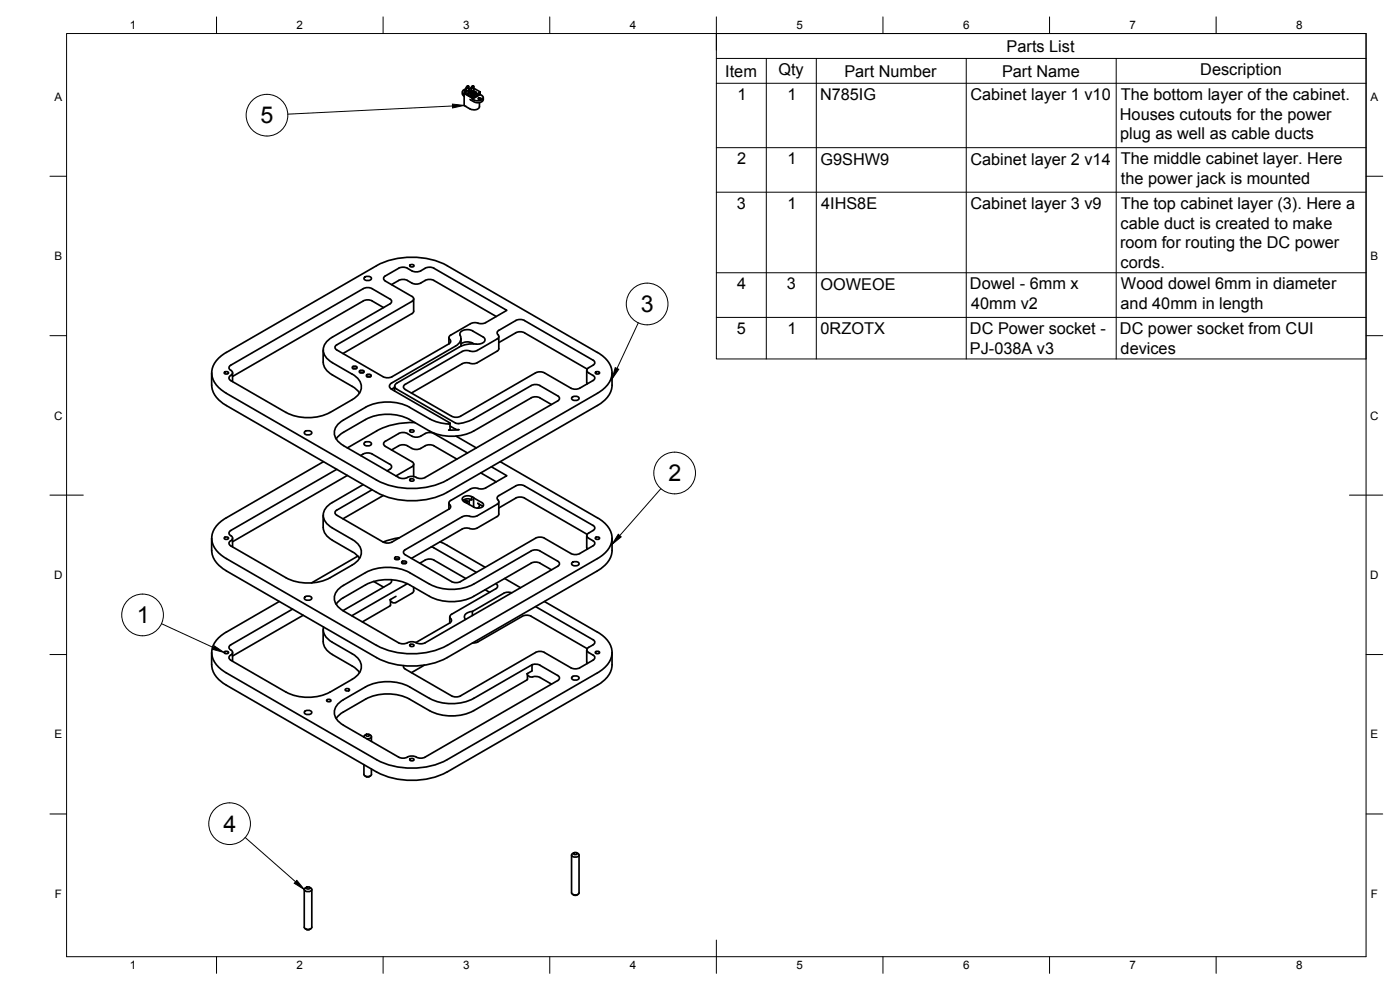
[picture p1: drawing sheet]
<svg xmlns="http://www.w3.org/2000/svg" width="420mm" height="297mm" viewBox="0 0 420 297" stroke-linecap="round" stroke-linejoin="round" font-family="sans-serif">
<!-- layer: Visible -->
<g fill="none" stroke="#000" stroke-width=".51">
<path d="M138.8 27.6v.8l.5 .5M139.3 31.6v.1M139.3 28.9v2.7M139.3 28.8v.1M139.4 27.5v.8M139.4 28l2.4 1.4 2.3-1.3M139.9 27.2l-.5 .3 1.1 .7M139.9 27l-.5 .1 .1 .3M139.9 26.7a.88 .88 0 0 0-1.1 .6 .88 .88 0 0 0 .7 1.1l-.1-.1M140.2 26.2h.3l-.2 .2zM140.4 26.1l-.2 .3M140.5 27.5l.4-.2 .4 .7"/>
<path d="M140.5 28.2l.8 .6M140.5 27.5v.7M140.6 25.8l-.5 .1-.2 .6M140.6 27.2h.4l.3 .3 .1 1.1M140.7 26.1l-.4-.3-.4 .7M140.7 26.1v.9l-.8 .4v-.9M140.7 26.6h.2M140.8 27.6l.2 .3zM140.9 27.5l.1 .3M141.3 27.9l.2 .8-.1-.1M141.4 27.7l.8-.3 .7 .3-1.4 1M141.4 26.4l-.7 .4"/>
<path d="M141.5 27.9l.6 .2zM141.6 28.7v.1M141.7 27.8l.3 .3M141.7 27.9l-.1 .1M141.7 26.2h.3l-.1 .2zM141.8 26.2h.1M141.8 26.2l.1 .1M141.9 26.1l-.2 .3M141.9 27.6a.31 .31 0 0 1 .6-.1 .31 .31 0 0 1-.2 .5l-.4-.1zM142 27.7h.5zM142 25.8h.1M142 25.8l-.6 .5v1.1l.8-.4-.2-1.2-.5 .4v1.2"/>
<path d="M142.2 26.5l1.9 1.1M142.9 27.8l-.2 .3M143.5 29.6l.6-.2 .3 .3-.6 .2zM143.9 30.8v1.2a1.94 1.94 0 0 1-2.8 .7l-1.8-1M144 27.6l-2.1 1.3-.4-.1 1.2-.7M144.1 27.6v.8l.4 .2M144.1 28.4l-2.4 1.3 .5 .3M144.6 28.6a.72 .72 0 0 1 .4 .7 .72 .72 0 0 1-.4 .7l-1 .2-1.4-.2M145 29.3v.5a1.92 1.92 0 0 1-2.8 .8l-1.1-.8M123 79.6l.6-.2 .6 .2a.68 .68 0 0 1-.6 .5 .68 .68 0 0 1-.6-.5zM109 90.3l-39.2 22.7M109 86.6l-39.8 23"/>
<path d="M109 86.6l1.4-.3 1.3 .3M109 90.3l1.4-.3 1.3 .3M109.3 83.3l1.1-.4a.82 .82 0 0 1 1 .9l-1 .4a.82 .82 0 0 1-1.1-.9zM111.7 86.6l5.3 3.1a.82 .82 0 0 1 .5 .7 .82 .82 0 0 1-.5 .8l-17.3 10M111.7 90.3l3.4 2M119.6 80.5l1.4-.3a4.1 4.1 0 0 1 2.6 1.1M119.6 84.1l1.4-.3a4.1 4.1 0 0 1 2.6 1.1M119.6 80.5l-3.9 2.3a.82 .82 0 0 0-.6 .7 .82 .82 0 0 0 .6 .8l7.9 4.6M119.6 84.2l-2.1 1.2M123.6 90.5l-22.5 13a.82 .82 0 0 0-.6 .7 .82 .82 0 0 0 .6 .8l13.9 8M123.6 94.1l-20.7 12M123.6 88.9a.82 .82 0 0 1 .6 .8 .82 .82 0 0 1-.6 .8"/>
<path d="M124.1 89.7l.1 3.6-.6 .8M127.6 84.2a3.7 3.7 0 0 1-3.6 .9l-.4-.2M127.6 80.5a3.7 3.7 0 0 1-3.6 .9l-.4-.1M127.6 80.5l1.3-.3 1.3 .3 21.9 12.6-6.7 3.9-1 .1-1.9-.3-1.3 .3M127.6 84.1l1.3-.3 1.3 .3 18.7 10.9M141.2 97.1l-5.9 3.4a.8 .8 0 0 0-.3 1.4M141.8 99.3l3.1 1.7a1.04 1.04 0 0 1 .6 1.2 1.04 1.04 0 0 1-1 .9l-.5 .1a11.9 11.9 0 0 0-6.2 .9l-18.7 10.8M141.9 99.3a3.1 3.1 0 0 0-3.8 .6l-.1 .3a2.52 2.52 0 0 1-1.3 3.7l-19.2 11a.98 .98 0 0 0-.6 1 .98 .98 0 0 0 .6 .9M63.5 111.9a10.8 10.8 0 0 0 .6 5.9l1.4 2.1 2.4 1.8 45.1 26a23.4 23.4 0 0 0 21.2 0l45.1-26a7.6 7.6 0 0 0 4.4-6.2v-3.6M67.3 111.8l.6-.3 .7 .3a.68 .68 0 0 1-.7 .4 .68 .68 0 0 1-.6-.4zM67.9 105.8l45.1-26.1a23.4 23.4 0 0 1 21.2 0l45.1 26.1M67.9 105.7a6.7 6.7 0 0 0-4 8.1 8.5 8.5 0 0 0 4 4.2l45.1 26a23.4 23.4 0 0 0 21.2 0l45.1-26a6.8 6.8 0 0 0 4-8 8.5 8.5 0 0 0-4-4.3"/>
<path d="M69.3 109.6a.81 .81 0 0 0-.6 .7 .81 .81 0 0 0 .6 .8 .82 .82 0 0 1 .5 .8 .82 .82 0 0 1-.5 .7 .82 .82 0 0 0-.6 .8 .82 .82 0 0 0 .6 .8l16.5 9.5a14.7 14.7 0 0 0 13.3 0M69.8 111.9v2.6M97 105v3.7l.2 1.2 1.2 1.6 1.4 1M99.7 112.5l6.5 3.7 1.7 1.7M99.7 108.8l6 3.5a3.9 3.9 0 0 1 1.6 6.3l-1.6 1.3-6.6 3.8M99.8 101.2a3.9 3.9 0 0 0-1.7 6.3l1.7 1.3M105.9 110.6h1.1M105.9 110l.8-.1 .5 .3a.76 .76 0 0 1-.8 .5 .76 .76 0 0 1-.7-.5zM108 111.8h1.1M108 111.2l.8-.1 .5 .3a.76 .76 0 0 1-.7 .5 .76 .76 0 0 1-.8-.5zM110.1 113h1.1M110.1 112.4l.9-.1 .4 .3a.76 .76 0 0 1-.7 .5 .76 .76 0 0 1-.8-.5z"/>
<path d="M117.5 116.8l17.5 10v.3a11.2 11.2 0 0 1-6.1-1.4l-6-3.5a14.6 14.6 0 0 0-13.2 0l-6.6 3.8a3.9 3.9 0 0 0-1.7 6.4l1.7 1.3 16.5 9.6M118.4 116.2l-.9 .6M118.4 115.9v1.4M119.1 116.8l17.6 10.1M119.1 114.9a.97 .97 0 0 0-.7 1 .97 .97 0 0 0 .7 .9M121.6 116.9l13.9 8M134.7 101.3v1.9M135 101.8a.78 .78 0 0 1-.3 1.4l-17.1 9.8-1.3 .4-1.3-.4M138.3 101.6v2.3M141 105.3l-1.5-.1-.8 .3-17.1 9.8a.82 .82 0 0 0-.5 .8 .82 .82 0 0 0 .5 .7M141 109l-1.5-.1-.8 .2-15.2 8.8M141 105.3h1.8l6.3-3.6a.87 .87 0 0 0 .6-.7 .87 .87 0 0 0-.5-.9 .82 .82 0 0 1 .5-1l5.5-3.1h1.8l21 12.1a.8 .8 0 0 1 .5 .7 .8 .8 0 0 1-.5 .8l-1.4 .7"/>
<path d="M141.8 103l.4 .2M141.9 103a3.4 3.4 0 0 0-3.5 .2M149.7 101v3.6M149.7 102.8l5.5-3.1h1.8l19.2 11M149.7 104.6l-.5 .8-6 3.4-1.3 .3-.9-.1M171.6 119.3l1.1-.4a.82 .82 0 0 1 1 .9l-1 .4a.82 .82 0 0 1-1.1-.9zM176.1 111.1l.1 4.1M176.6 111.9l1.4 .8M176.7 110.3a.82 .82 0 0 0-.6 .8 .82 .82 0 0 0 .6 .8M178 112.6a.82 .82 0 0 1 .5 .8 .82 .82 0 0 1-.5 .8l-4 2.3-1.8 .2-.9-.2-7.9-4.6-.9-.3-1.4 .1-22.9 13.2-1.3 .3-1.4-.3M178.6 111.8l.7-.3 .6 .3a.68 .68 0 0 1-.6 .4 .68 .68 0 0 1-.7-.4zM91.4 129.6l1-.4a.82 .82 0 0 1 1.1 .9l-1.1 .4a.82 .82 0 0 1-1-.9z"/>
<path d="M97.1 138.5l-29.2 16.8a6.7 6.7 0 0 0-4 8.1 8.5 8.5 0 0 0 4 4.2l45.1 26a23.5 23.5 0 0 0 21.2 0l45.1-26a6.7 6.7 0 0 0 4-8 8.5 8.5 0 0 0-4-4.3l-29.2-16.8M108.2 136.7l1.7-.8 1.4 .1 6 3.5a.79 .79 0 0 1-.3 1.3l-.8 .5M109.3 132.9l1.1-.4a.82 .82 0 0 1 1 .9l-1 .4a.82 .82 0 0 1-1.1-.9zM115.7 132.4a.82 .82 0 0 0-.6 .8 .82 .82 0 0 0 .6 .7l7.9 4.6M119.6 130.1l1.4-.3a4.1 4.1 0 0 1 2.6 1.1M119.6 133.8l1.4-.4a4.1 4.1 0 0 1 2.6 1.1M119.6 130.1l-3.9 2.3M119.6 133.8l-2.1 1.2M123 129.2l.6-.2 .6 .2a.68 .68 0 0 1-.6 .5 .68 .68 0 0 1-.6-.5zM123.6 138.5a.82 .82 0 0 1 .6 .8 .82 .82 0 0 1-.6 .7M124.1 139.3l.1 3.7M124.5 126.8a22.3 22.3 0 0 0-11.5 2.5l-8.8 5.1"/>
<path d="M127.6 130.1a3.7 3.7 0 0 1-3.6 .9l-.4-.1M127.6 133.8a3.7 3.7 0 0 1-3.6 .9l-.4-.2M127.6 130.1l1.3-.3 1.3 .3 10.1 5.8M127.6 133.8l.8-.3 1.4 .1 7.3 4.2M135.1 127v1.8l-.4 .2 3-.1-.8-.1-1.8-1M136.7 126.9a7.6 7.6 0 0 0 5.5-1.2l17.6-10.2h1.9l5.7 3.3a.8 .8 0 0 1 .5 .7 .8 .8 0 0 1-.5 .8l-39.8 23M136.9 130.9l6.1 3.5M165.5 121.4l-3.8-2.2h-1.9l-17.6 10.1a14.7 14.7 0 0 1-13.3 0l-6-3.4a14.6 14.6 0 0 0-13.2 0l-7.1 4.1-1.7 1.7M97 154.6v3.7l.2 1.2 1.2 1.6 1.4 1M99.7 158.4l6 3.5a3.9 3.9 0 0 1 1.6 6.3l-1.6 1.3M99.8 150.8a3.9 3.9 0 0 0-1.7 6.3l1.7 1.3M101.1 140.8l-31.8 18.4a.81 .81 0 0 0-.6 .7 .81 .81 0 0 0 .6 .8 .95 .95 0 0 1 .5 1 .95 .95 0 0 1-.9 .8 .79 .79 0 0 0 .4 1.3l16.5 9.5a14.7 14.7 0 0 0 13.3 0"/>
<path d="M104.2 142.6l-34.4 19.9M109 145.4l-9.3 5.4M111.7 146.9l-10.6 6.1a.82 .82 0 0 0-.6 .8 .82 .82 0 0 0 .6 .8l13.9 8M115 148.7l-12.1 7M119.6 143.3a3.7 3.7 0 0 0 3.5-.3h1a3.8 3.8 0 0 0 3.5 .3M123 143.9l.6-.3 .6 .3a.68 .68 0 0 1-.6 .5 .68 .68 0 0 1-.6-.5zM123.6 140l-4.8 2.8M134.7 150.9v1.9M139.6 150.2l.4-.1 .2 .3-.4 .2-.3-.2zM140 150.9l.8-.5v1M140.8 150.4l.2-.3 .6-.1v-1a1.84 1.84 0 0 0-2.9 .9l.6 .7 2.9 1.6a1.84 1.84 0 0 0 2.9-.9l-.5-.5M141 158.6l-1.5-.1-.8 .2-15.2 8.8"/>
<path d="M141.2 146.7l-5.9 3.4a.88 .88 0 0 0-.6 .8 .88 .88 0 0 0 .5 .8 .81 .81 0 0 1-.5 1.1l-17.1 9.8-1.3 .3-1.3-.3 4.8-1.3M141.6 149l.5 .4M141.6 149.9a2.44 2.44 0 0 0-2.7 .3M143.2 154.8l6-3.5a.88 .88 0 0 0 .5-.7 .88 .88 0 0 0-.5-.9 .82 .82 0 0 1 .5-1l5.5-3.1h1.8l21 12.1a.8 .8 0 0 1 .5 .7 .8 .8 0 0 1-.5 .8l-1.4 .8M143.2 154.7l-.8 .3-2.4-.2-1.3 .3-17.1 9.8a.8 .8 0 0 0-.5 .8 .8 .8 0 0 0 .5 .8l13.9 8M144.3 141.9l4.6 2.7M144.6 151.7l-1.2-.7 .5 .7-.6 .8M144.6 150.8l-2.5-1.4v2.7M144.6 151.7l.3 .2M147.5 140l4.6 2.7-6.7 3.9-1 .1-1.9-.3-1.3 .3M149.7 150.6v3.6l-.3 .6-6.2 3.6-1.3 .3-.9-.1M149.7 152.4l5.5-3.1h1.8l19.2 11"/>
<path d="M176.7 159.9a.82 .82 0 0 0-.6 .8 .82 .82 0 0 0 .6 .8M63.5 161.5a10.7 10.7 0 0 0 .6 5.9l1.4 2.1 2.4 1.8 45.1 26a23.4 23.4 0 0 0 21.2 0l45.1-26a7.7 7.7 0 0 0 4.4-6.2v-3.6M67.3 161.4l.6-.3 .7 .3a.68 .68 0 0 1-.7 .4 .68 .68 0 0 1-.6-.4zM69.8 161.5v2.6M91.4 179.2l1-.4a.82 .82 0 0 1 1.1 .9l-1.1 .4a.82 .82 0 0 1-1-.9zM99.7 162.1l6 3.5M105.7 169.5l-6.6 3.8M105.7 165.5l1.3 1 .9 1M107.4 166.9l-13.9 8M112.1 174.5l3 1.7M117.2 179.9v1.6M117.4 173.9a.8 .8 0 0 1-.4 1.2l-14.1 8.1"/>
<path d="M118.6 167.8h1.1M118.6 167.2l.8-.1 .5 .3a.76 .76 0 0 1-.7 .5 .76 .76 0 0 1-.8-.5zM118.8 178.9l-1.8 1.1M120.7 169h1.1M120.7 168.4l.9-.1 .4 .3a.76 .76 0 0 1-.7 .6 .76 .76 0 0 1-.8-.6zM122.2 175.1l-16.6 9.6M123.6 178l-5 2.9h-.6l-.8-.4M124.1 176.2v1.1M124.2 177.2l-.6 .8M127.6 168.1l-1.6 .9M127.6 168.1l1.3-.4 1.3 .4 9.6 5.5M129.4 164.1l.8 .3 12.8 7.3"/>
<path d="M132 162.6l2.2 1 11.4 6.6M145.6 176.9l1.3 .8M148.8 175.1a.82 .82 0 0 1 .5 .8 .82 .82 0 0 1-.5 .7l-13.3 7.7M151.2 178l-9.4 5.5M151.4 173.6l4.8 2.7M153.5 177.9l-1.4-.2-.9 .3M165.5 171l-3.8-2.2h-1.9l-17.6 10.1a14.6 14.6 0 0 1-13.3 0l-6-3.4a14.6 14.6 0 0 0-13.2 0l-7.1 4.1-1.7 1.7M171.6 168.9l1.1-.4a.82 .82 0 0 1 1 .9l-1 .4a.82 .82 0 0 1-1.1-.9zM176.1 160.7l.1 4.1M176.6 161.5l1.4 .7M178 162.2a.82 .82 0 0 1 .5 .8 .82 .82 0 0 1-.5 .8l-4 2.3-1.8 .3-.9-.3-8.3-4.8h-1.9l-22.9 13.2-1.3 .3-1.4-.3M178.6 161.4l.7-.3 .6 .3a.68 .68 0 0 1-.6 .4 .68 .68 0 0 1-.7-.4z"/>
<path d="M63.5 195.8a10.8 10.8 0 0 0 .6 5.9l1.4 2.1 2.4 1.8 45.1 26a23.4 23.4 0 0 0 21.2 0l45.1-26a7.6 7.6 0 0 0 4.4-6.2v-3.6M67.3 195.7l.6-.3 .7 .3a.68 .68 0 0 1-.7 .4 .68 .68 0 0 1-.6-.4zM69.3 196.5a.82 .82 0 0 0-.6 .8 .82 .82 0 0 0 .6 .8l16.5 9.6M69.8 195.8v2.6M83.8 180.5l-15.9 9.1a6.7 6.7 0 0 0-4 8.1 8.6 8.6 0 0 0 4 4.2l45.1 26a23.4 23.4 0 0 0 21.2 0l45.1-26a6.7 6.7 0 0 0 4-8 8.5 8.5 0 0 0-4-4.3l-15.9-9.1M87.8 182.8l-18.5 10.7a.81 .81 0 0 0-.6 .7 .81 .81 0 0 0 .6 .8 .82 .82 0 0 1 .5 .8 .82 .82 0 0 1-.5 .7M91 184.6l-21.2 12.2M97 188.9v3.7M97 192.5l.5 1.8 .9 1.1 1.4 1M97.1 188.1a4.3 4.3 0 0 0 2.7 4.6M99.7 196.4l6.5 3.7 1.7 1.7M99.7 192.7l6 3.5a3.9 3.9 0 0 1 1.6 6.3l-1.6 1.3"/>
<path d="M117 181.8l-8.2 4.8M117.2 181.5l-.2 .3M119.6 192.9a3.8 3.8 0 0 0 3.5-.3h1a3.9 3.9 0 0 0 3.5 .3M119.6 192.9l-16.5-9.6a3.9 3.9 0 0 1-1.7-6.4l1.7-1.3 6.6-3.8a14.7 14.7 0 0 1 13.2 0l6 3.5a14.7 14.7 0 0 0 13.3-.1l17.6-10.1h1.9l5.7 3.3a.82 .82 0 0 1 .5 .7 .82 .82 0 0 1-.5 .8l-39.8 23M121.1 199.7a.83 .83 0 0 0 .5 1l13.9 8.1M123 193.5l.6-.2 .6 .2a.68 .68 0 0 1-.6 .5 .68 .68 0 0 1-.6-.5zM127.4 199.6l-3.9 2.2M135 186.9l-10.2 5.9M135 185.1v1.8M135.5 184.3a.88 .88 0 0 0-.5 .7 .88 .88 0 0 0 .4 .9 .82 .82 0 0 1-.4 1M141.8 183.5a1.89 1.89 0 0 0-2.3 2.1l.2 .3M141.8 183.5v1.2"/>
<path d="M156.7 184.9l-13.3 7.7-1.6 .3M156.8 184.9l1.3-.3 1.3 .3M159.4 184.9l16.8 9.7M159.7 199.4l1.1-.1 .9 .1 5.7 3.3a.8 .8 0 0 1 .5 .7 .8 .8 0 0 1-.5 .8l-39.8 23M159.7 199.5l-17.5 10a14.7 14.7 0 0 1-13.3 .1l-6-3.5a14.7 14.7 0 0 0-13.2 0l-6.6 3.8a3.9 3.9 0 0 0-1.7 6.4l1.7 1.3 16.5 9.6M159.7 199.5v1.8l-1.6 .9M160.7 182l17.3 9.9a.82 .82 0 0 1 .5 .8 .82 .82 0 0 1-.5 .8l-1.4 .8M176.1 195l.1 4.1M176.6 195.8l1.4 .7M176.7 194.2a.82 .82 0 0 0-.6 .8 .82 .82 0 0 0 .6 .8M178 196.5a.82 .82 0 0 1 .5 .8 .82 .82 0 0 1-.5 .8l-4 2.3-1.8 .3-.9-.3-8.3-4.8h-1.9l-22.9 13.2-1.3 .3-1.4-.3M178.6 195.7l.7-.3 .6 .3a.68 .68 0 0 1-.6 .4 .68 .68 0 0 1-.7-.4z"/>
<path d="M85.8 207.6a14.6 14.6 0 0 0 13.3 0M91.4 213.5l1-.4a.82 .82 0 0 1 1.1 .9l-1.1 .4a.82 .82 0 0 1-1-.9zM98 210.1l.7-.3 .6 .3a.68 .68 0 0 1-.6 .5 .68 .68 0 0 1-.7-.5zM103.6 206.9l.6-.3 .7 .3a.68 .68 0 0 1-.7 .4 .68 .68 0 0 1-.6-.4zM105.7 203.8l-6.6 3.9M158.1 204.1l-15.9 9.1a14.6 14.6 0 0 1-13.3 0l-6-3.4a14.6 14.6 0 0 0-13.2 0l-7.1 4.1-1.7 1.7M158.3 202.1v1.6l-.2 .3M158.3 202.6l.6 .4M158.9 203l2.8 .1 3.8 2.2M171.6 203.2l1.1-.4a.82 .82 0 0 1 1 .9l-1 .4a.82 .82 0 0 1-1.1-.9zM109.2 229.4v3a1.32 1.32 0 0 0 2.3 0v-1.7M109.6 232.8l.3 .3"/>
<path d="M109.9 220.4l-.7 .6M110 220.3h.5l.4 .4-.7 .2-.4-.2zM110.7 220.4l.7 .3 .1 .4-.4 .4-1 .2M111.1 232.8l-.6 .3-.5-.1M111.5 221v1.4M119.6 227.2a3.7 3.7 0 0 0 3.5-.3h1a3.8 3.8 0 0 0 3.5 .3M123 227.8l.6-.3 .6 .3a.68 .68 0 0 1-.6 .5 .68 .68 0 0 1-.6-.5zM171.5 256.5v11.4M172.3 255.9l-.8 .6a1.32 1.32 0 0 0 2.3 0l-.7-.6M172.3 255.9l.5-.1 .4 .4-.7 .2-.4-.2zM173.8 256.5v11.4M91.3 266.9v11.3a1.32 1.32 0 0 0 2.3 0v-11.3"/>
<path d="M91.7 278.7l.6 .3 .9-.3M92 266.2l.6-.1 .4 .4-.7 .2-.4-.2zM92.1 266.2l-.4 .2M92.8 266.2l.8 .7a1.32 1.32 0 0 1-2.3 0l.3-.5M171.5 267.9a1.32 1.32 0 0 0 2.3 0M171.9 268.3l.4 .3M172.3 268.6h.8M173.5 268.3l-.4 .3"/>
</g>
<circle cx="141.5" cy="28.8" r=".24" fill="#000" stroke="#000" stroke-width=".3"/>
<!-- layer: Border -->
<g fill="none" stroke="#000" stroke-width=".3">
<path d="M20 10.1h390v276.9h-390zM65 5.1v5M115 5.1v5M165 5.1v5M215 5.1v10M265 5.1v5M315 5.1v5M365 5.1v5M15 52.9h5M410 52.9h5M15 100.7h5M410 100.7h5"/>
<path d="M15 148.6h10M405 148.6h10M15 196.4h5M410 196.4h5M15 244.2h5M410 244.2h5M65 287v5M115 287v5M165 287v5M215 282.1v9.9M265 287v5M315 287v5"/>
<path d="M365 287v5"/>
</g>
<!-- layer: BOM -->
<g fill="none" stroke="#000" stroke-width=".3">
<path d="M215 10.1h195v97.6h-195zM215 17.5h195M230 17.5v90.2M245 17.5v90.2M290 17.5v90.2M335 17.5v90.2M135.8 31.8l-49.4 2.5M215 25h195M215 44.3h195M215 57.7h195M191.6 96.9l-6.4 13.7M215 81.8h195"/>
<path d="M215 95.2h195M198.3 146.6l-12.3 14.1M48.5 187.1l15.6 7.2M73.6 251.3l15.1 13.3"/>
<circle cx="80.1" cy="34.6" r="6.3"/>
<circle cx="194.2" cy="91.2" r="6.3"/>
<circle cx="202.5" cy="141.9" r="6.3"/>
<circle cx="42.8" cy="184.5" r="6.3"/>
<circle cx="68.9" cy="247.1" r="6.3"/>
</g>
<path d="M135.8 31.2l3.5 .4-3.5 .8zM184.6 110.3l1.1 .5-2 2.9zM185.5 160.3l.9 .8-2.7 2.2zM64.3 193.8l3 2-3.5-1zM89.1 264.1l2.2 2.8-3-1.9z" fill="#000" stroke="#000" stroke-width=".3"/>
<g font-size="7">
<text x="78.2" y="37">5</text>
<text x="192.3" y="93.7">3</text>
<text x="200.6" y="144.4">2</text>
<text x="41.1" y="187">1</text>
<text x="67.1" y="249.6">4</text>
</g>
<g font-size="4.9">
<text x="302.1" y="15.5">Parts List</text>
<text x="217.7" y="23">Item</text>
<text x="233.6" y="22.5">Qty</text>
<text x="253.4" y="23">Part Number</text>
<text x="300.7" y="23">Part Name</text>
<text x="360.2" y="22.5">Description</text>
<text x="221.3" y="29.9">1</text>
<text x="236.3" y="29.9">1</text>
<text x="246.1" y="30">N785IG</text>
<text x="291.2" y="30">Cabinet layer 1 v10</text>
<text x="336.1" y="35.9">Houses cutouts for the power</text>
<text x="336.4" y="30">The bottom layer of the cabinet.</text>
<text x="336.1" y="41.8">plug as well as cable ducts</text>
<text x="221.2" y="49.2">2</text>
<text x="236.3" y="49.2">1</text>
<text x="246.2" y="49.4">G9SHW9</text>
<text x="291.2" y="49.4">Cabinet layer 2 v14</text>
<text x="336.4" y="49.3">The middle cabinet layer. Here</text>
<text x="336.4" y="55.1">the power jack is mounted</text>
<text x="221.1" y="62.6">3</text>
<text x="236.3" y="62.6">1</text>
<text x="246.4" y="62.7">4IHS8E</text>
<text x="291.2" y="62.7">Cabinet layer 3 v9</text>
<text x="336.4" y="62.7">The top cabinet layer (3). Here a</text>
<text x="336.3" y="68.6">cable duct is created to make</text>
<text x="336.2" y="74.5">room for routing the DC power</text>
<text x="336.3" y="80.3">cords.</text>
<text x="221.2" y="86.7">4</text>
<text x="236.1" y="86.7">3</text>
<text x="246.3" y="86.9">OOWEOE</text>
<text x="291.1" y="86.9">Dowel - 6mm x</text>
<text x="336.4" y="86.9">Wood dowel 6mm in diameter</text>
<text x="291.4" y="92.7">40mm v2</text>
<text x="336.3" y="92.7">and 40mm in length</text>
<text x="221.1" y="100.1">5</text>
<text x="236.3" y="100.1">1</text>
<text x="246.3" y="100.3">0RZOTX</text>
<text x="291.1" y="100.3">DC Power socket -</text>
<text x="336.1" y="100.3">DC power socket from CUI</text>
<text x="291.1" y="106.1">PJ-038A v3</text>
<text x="336.3" y="106.1">devices</text>
</g>
<g font-size="3.5">
<text x="39" y="8.8">1</text>
<text x="89" y="8.8">2</text>
<text x="139" y="8.8">3</text>
<text x="189" y="8.8">4</text>
<text x="239" y="8.8">5</text>
<text x="289" y="8.8">6</text>
<text x="339" y="8.8">7</text>
<text x="389" y="8.8">8</text>
<text x="16.3" y="30.2">A</text>
<text x="411.3" y="30.2">A</text>
<text x="16.3" y="78">B</text>
<text x="411.3" y="78">B</text>
<text x="16.2" y="125.9">C</text>
<text x="411.2" y="125.9">C</text>
<text x="16.2" y="173.7">D</text>
<text x="411.2" y="173.7">D</text>
<text x="16.3" y="221.6">E</text>
<text x="411.3" y="221.6">E</text>
<text x="16.4" y="269.4">F</text>
<text x="411.4" y="269.4">F</text>
<text x="39" y="290.8">1</text>
<text x="89" y="290.8">2</text>
<text x="139" y="290.8">3</text>
<text x="189" y="290.8">4</text>
<text x="239" y="290.8">5</text>
<text x="289" y="290.8">6</text>
<text x="339" y="290.8">7</text>
<text x="389" y="290.8">8</text>
</g>
</svg>
